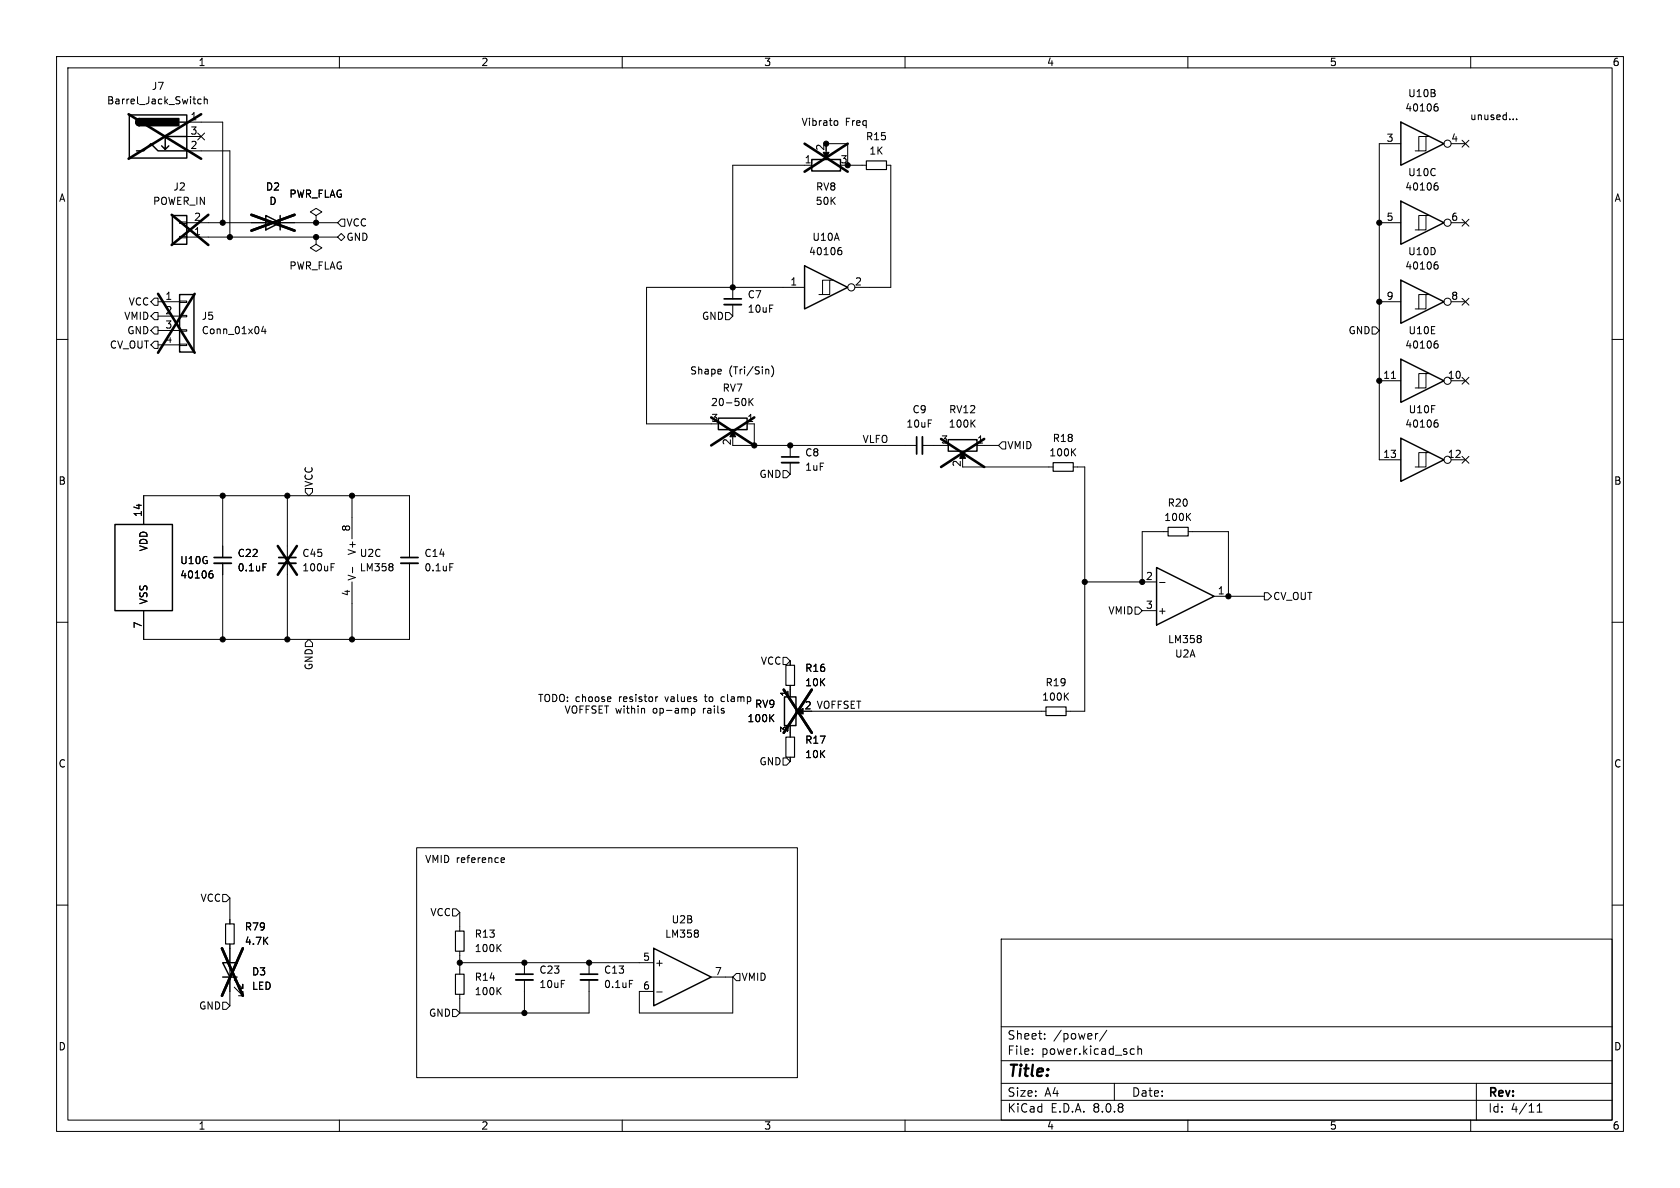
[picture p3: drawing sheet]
<svg xmlns="http://www.w3.org/2000/svg" width="297mm" height="210mm" viewBox="0 0 297 210" stroke-linecap="round" stroke-linejoin="round" font-family="sans-serif">
<g fill="none" stroke="#000" stroke-width=".18">
<path d="M10 10h277v190h-277zM12 12h273v186h-273zM35.6 17.6l-.4-.1-.2 .3 .1 .5h.5M36.1 17.6l.2-.1 .3 .1v.8M36.1 17.1v1.3M60 10v2M110 10v2M160 10v2M210 10v2M253.8 18.8h.2l.2 .3v.4l-.4 .1M254.1 18.4h-.3M260 10v2"/>
<path d="M31.7 39.2h1.3v.3h-1.3zM33 26.7h7.6v15.2M33 21.6h6.4v17.8M33 24.1h2.6M33 39.4h26.7M35 23.5l1.2 1.2M36.2 23.5l-1.2 1.2M55.9 38.1l1-.6-1-.7-1 .7 1 .6v1.3M55.9 39.4h.1M59.7 39.4l.6-.7h.7v1.3h-.7zM143.5 29.2h-14v23.6M146 25.4h3.9v3.8h3.3"/>
<path d="M146 26.7v1M147.7 21.3l.3 .1 .1 .2v.5l-.4 .1M156.7 29.2h.8v21.6h-6.4M243.8 39.4h3.8M247.6 25.4h-3.8v55.9h3.8M252.1 38.1h-1.3v2.5M252.1 24.1h-1.3v2.6M252.7 38.1h-.6v2.5h-1.9M252.7 24.1h-.6v2.6h-1.9M253.8 32.8h.2l.2 .3v.4l-.4 .1M254.1 32.3l-.3 .1M256.5 39.4h2.6"/>
<path d="M256.5 25.4h2.6M258.5 38.8l1.2 1.2M258.5 24.8l1.2 1.2M259.7 38.8l-1.2 1.2M259.7 24.8l-1.2 1.2M267.5 21v.2M268.1 21v.2M26.7 58.4l.6-.6h.6v1.3h-.6zM26.7 53.3l.6-.6h.6v1.3h-.6zM26.7 55.9l.6-.7h.6v1.3h-.6zM27.9 53.3h3.8M27.9 55.9h3.8"/>
<path d="M27.9 58.4h3.8M31.7 58.3h1.3v.2h-1.3zM31.7 55.8h1.3v.2h-1.3zM31.7 53.2h1.3v.3h-1.3zM31.7 41.8h1.3v.2h-1.3zM33 41.9h26.7M46.6 57.7l-.3 .9h.7M46.9 58.2v.8M55.9 41.9v1.3l1 .6-1 .7-1-.7 1-.6M55.9 41.9h.1M59.7 41.9l.6-.6 .7 .6-.7 .6zM128.3 55.2h.6l.6 .7-.6 .6h-.6z"/>
<path d="M129.5 53.8v2.1M142.2 50.8h-27.9v24.1h11.4M146.7 49.5h-1.3v2.6M147.3 49.5h-.6v2.6h-1.9M148.3 44.2h.3l.2 .3v.4l-.5 .1M148.7 43.8h-.4M242.6 57.8h.6l.6 .6-.6 .7h-.6zM243.8 53.3h3.8M252.1 52.1h-1.3v2.5M252.7 52.1h-.6v2.5h-1.9M253.8 46.8h.2l.2 .2v.4l-.4 .2M254.1 46.3l-.3 .1"/>
<path d="M256.5 53.3h2.6M258.5 52.7l1.2 1.2M259.7 52.7l-1.2 1.2M10 60h2M26.7 61l.6-.7h.6v1.3h-.6zM27.9 61h3.8M31.7 60.8h1.3v.3h-1.3zM129.5 76.5v1M129.5 78.7h32.6M132.1 74.9h1.2v3.8M132.4 70.4v1.3M132.6 71l.5 .7"/>
<path d="M133.1 70.4l-.7 .8M135.6 65.3l.3 .2v.6M136.4 64.7a1.46 1.46 0 0 1 0 1.9M139.7 78.7v2.1M163.1 78.7h3.3M171.8 74.8l.6 .7M172.4 74.2l-.7 .8M172.7 78.7h3.8M177.2 78.1h.6v1.3h-.6l-.7-.7zM189.6 79.9l.6 .7M190.2 79.3l-.8 .7M243.8 67.3h3.8"/>
<path d="M246 66.9h.7M252.1 66h-1.3v2.6M252.7 66h-.6v2.6h-1.9M253.8 74.7h.2l.2 .3v.4l-.4 .1M253.8 60.8h.2l.2 .2v.4l-.4 .1M254.1 74.2l-.3 .1M254.1 60.3h-.3M256.5 67.3h2.6M258.5 66.7l1.2 1.2M259.7 66.7l-1.2 1.2M285 60h2M25.4 92.7v-5.1h47v11"/>
<path d="M39.4 87.6v11M39.4 99.6v13.4M46.5 99.6h.6M50.8 87.6v11M50.8 99.6v13.4M54 86.4h1.2v.6l-.6 .6-.6-.6zM58.5 99.6h.6M62.2 87.6v7.7M69.4 99.8v.3M72.4 99.6v13.4h-47v-5M79.5 99.6h.6M138.4 83.2h.7l.6 .6-.6 .7h-.7z"/>
<path d="M139.7 81.8v2M170.2 82.6h16M170.2 80.3v1M189.7 82.6h2.1v43.1h-3.3M206.5 94h-4.6v8.9M209.9 91.3l.6 .7M210.1 94h7.1v11.4M210.5 90.7l-.7 .8M252.1 80h-1.3v2.6M252.7 80h-.6v2.6h-1.9M256.5 81.3h2.6M258.5 80.7l1.2 1.2"/>
<path d="M259.7 80.7l-1.2 1.2M10 110h2M37.2 101.4h.2l.3 .2-.1 .5-.4 .1M37.5 100.9l-.3 .1M54.6 113l.6 .7v.6h-1.2v-.6zM58.5 100.3h.5M62.2 102.9v10.1M62.3 100.3v1M69.4 100.3v.5M138.4 116.2h.7l.6 .6-.6 .7h-.7zM139.7 116.8v.8M191.8 102.9h12.7"/>
<path d="M200.7 107.3h.6l.6 .7-.6 .6h-.6zM201.9 108h2.6M205 103h1M212.3 112.5v.3M212.3 113v.5M214.6 105.4h8.9M223.5 104.8h.7l.6 .6-.6 .6h-.7zM285 110h2M107.9 123.2l.1 .3-.6 .1M113.8 125.2l.2 .2v.7M116.3 123.2l-.4 .2M122.2 125.2v1.3"/>
<path d="M122.2 125.3l.4-.1 .2 .3-.1 .5h-.5M127.7 123.2l-.2 .2v.4l.2 .2M136.3 126.9l.5 .7M136.8 126.3l-.7 .7M138.4 134h.7l.6 .6-.6 .7h-.7zM139.7 121.2v2M139.7 129.5v.8M139.7 133.9v.7M141.2 125.7h1M143.5 125.7h41.4M188.4 123l.5 .8M188.9 122.5l-.7 .7"/>
<path d="M39.4 158.1h.6l.6 .7-.6 .6h-.6zM40.6 158.8v4.5M73.7 149.9h67.3v40.6h-67.3zM88.6 152.4h.5M88.6 151.7l.4-.1 .2 .3-.6 .2M10 160h2M39.4 177.2h.6l.6 .6-.6 .6h-.6zM40.6 166.9v10.9M41.4 174.5l1.5 1.5v-.7v.7h-.7M41.4 173.2l1.5 1.6v-.8v.8h-.7M80 178.4h.6l.7 .7-.7 .6h-.6zM80 160.7h.6l.7 .6-.7 .6h-.6z"/>
<path d="M81.3 161.3v3.3M81.3 168.1v4.1M81.3 175.8v3.3M81.3 170.2h34.3M88 175.1l.6 .7M88 167.5l.6 .7M88.6 174.6l-.7 .7M88.6 166.9l-.7 .8M92.7 170.2v2M92.7 173.2v5.9M104.1 170.2v2M104.1 173.2v5.9h-22.8"/>
<path d="M111.3 173.3h.6M116.1 175.4h1M123.4 164.5v.3M123.4 165.1v.5M125.7 172.7h3.8M129.5 172.7v6.4h-16.5v-3.8h2.6M130.2 172.1h.6v1.3h-.6l-.7-.7zM177 166h108v32h-108zM285 160h2M60 198v2M110 198v2M160 198v2"/>
<path d="M177 194.5h108M177 191.5h108M177 187.5h108M177 181.5h108M182.5 186.3v.1M182.5 185.5v.1M184.7 183.6v.1M184.7 182.8v.1M194.1 182.7l-.3 .1M195.7 182.1l-1.3 2M197 191.5v3M200.1 185.4l.4 .1"/>
<path d="M200.5 186.3l-.4 .1M201.2 185.5l.2-.1 .3 .1 .1 .9M201.2 184.9v1.5M210 198v2M260 198v2M261 191.5v6.5M271.7 196.6h.9M271.7 195.5l.5-.4v1.5"/>
<circle cx="255.9" cy="39.4" r=".63"/>
<circle cx="255.9" cy="25.4" r=".63"/>
<circle cx="150.5" cy="50.8" r=".63"/>
<circle cx="255.9" cy="53.3" r=".63"/>
<circle cx="255.9" cy="67.3" r=".63"/>
<circle cx="255.9" cy="81.3" r=".63"/>
</g>
<path d="M128 53.8h3.1M163.1 77.2v3.1M37.8 99.6h3.1M49.3 99.6h3M70.9 99.6h3M138.2 81.8h3M91.2 173.2h3M102.6 173.2h3.1" fill="none" stroke="#000" stroke-width=".33"/>
<path d="M128 52.8h3.1M162.1 77.2v3.1M37.8 98.6h3.1M49.3 98.6h3M70.9 98.6h3M138.2 80.8h3M91.2 172.2h3M102.6 172.2h3.1" fill="none" stroke="#000" stroke-width=".3"/>
<g fill="none" stroke="#000" stroke-width=".25">
<path d="M22.9 20.3h10.1v7.6h-10.1zM24.1 26.7h1.3l1.3-1.3 1.2 1.3h5.1M24.6 21a.64 .64 0 0 0-.6 .6 .64 .64 0 0 0 .6 .6M29.8 25.8l-.6 .6M30.5 38.1h2.5v5.1h-2.5zM31.7 21.6h1.3M33 24.1h-3.8v2.3l-.6-.6M47 38.1l2.5 1.3-2.5 1.2zM49.5 38.1v2.5M143.5 28.2h5.1v2h-5.1zM247.6 35.6l7.7 3.8-7.7 3.8zM247.6 21.6l7.7 3.8-7.7 3.8z"/>
<path d="M31.7 52.1h2.6v10.1h-2.6zM142.2 47l7.7 3.8-7.7 3.8zM247.6 49.5l7.7 3.8-7.7 3.9zM127 73.9h5.1v2h-5.1zM167.6 77.7h5.1v2.1h-5.1zM247.6 77.5l7.7 3.8-7.7 3.8zM247.6 63.5l7.7 3.8-7.7 3.8zM20.3 92.7h10.2v15.3h-10.2zM204.5 100.3l10.1 5.1-10.1 5.1zM138.7 123.2h2v5.1h-2zM39.4 170.2h2.5l-1.3 2.5zM39.4 172.7h2.5"/>
<path d="M115.6 167.6l10.1 5.1-10.1 5.1z"/>
</g>
<g fill="none" stroke="#000" stroke-width=".46">
<path d="M22.7 20.2l12.9 7.9M30.4 38l6.4 5.3M35.6 20.2l-12.9 7.9M36.8 38l-6.4 5.3M44.4 38l7.7 2.8M52.1 38l-7.7 2.8M142.2 25.4l7.7 5M149.9 25.4l-7.7 5M27.9 51.9l6.5 10.5M34.4 51.9l-6.5 10.5M125.7 73.8l7.7 4.9M133.4 73.8l-7.7 4.9"/>
<path d="M166.4 77.6l7.6 5M174 77.6l-7.6 5M49.1 96.5l3.4 5.1M52.5 96.5l-3.4 5.1M138.6 121.9l4.9 7.6M143.5 121.9l-4.9 7.6M39.2 167.6l3.7 8.4M42.9 167.6l-3.7 8.4"/>
</g>
<path d="M24.2 21.1l.4-.1v1.2a.63 .63 0 0 1-.5-.4 .63 .63 0 0 1 .1-.7zM24.6 21h7v1.2h-7z" fill="#000" stroke="#000" stroke-width=".25"/>
<path d="M153.2 28.4h3.5v1.6h-3.5zM186.2 81.8h3.5v1.5h-3.5zM206.5 93.2h3.6v1.5h-3.6zM138.9 117.6h1.6v3.6h-1.6zM138.9 130.3h1.6v3.6h-1.6zM184.9 125h3.6v1.5h-3.6zM39.9 163.3h1.5v3.6h-1.5zM80.5 172.2h1.5v3.6h-1.5zM80.5 164.6h1.5v3.5h-1.5z" fill="none" stroke="#000" stroke-width=".2"/>
<g fill="#000" stroke="#000" stroke-width=".18">
<path d="M145.5 26.9h1.1l-.6 1.2zM129.5 76.1l.5 1.1h-1zM170.2 79.9l.5 1.1h-1zM140.8 125.7l1.2-.5v1z"/>
<circle cx="39.4" cy="39.4" r=".46"/>
<circle cx="55.9" cy="39.4" r=".46"/>
<circle cx="146" cy="25.4" r=".46"/>
<circle cx="149.9" cy="29.2" r=".46"/>
<circle cx="243.8" cy="39.4" r=".46"/>
<circle cx="40.6" cy="41.9" r=".46"/>
<circle cx="55.9" cy="41.9" r=".46"/>
<circle cx="129.5" cy="50.8" r=".46"/>
<circle cx="243.8" cy="53.3" r=".46"/>
<circle cx="133.3" cy="78.7" r=".46"/>
<circle cx="139.7" cy="78.7" r=".46"/>
<circle cx="243.8" cy="67.3" r=".46"/>
<circle cx="39.4" cy="87.6" r=".46"/>
<circle cx="50.8" cy="87.6" r=".46"/>
<circle cx="62.2" cy="87.6" r=".46"/>
<circle cx="39.4" cy="113" r=".46"/>
<circle cx="50.8" cy="113" r=".46"/>
<circle cx="62.2" cy="113" r=".46"/>
<circle cx="191.8" cy="102.9" r=".46"/>
<circle cx="201.9" cy="102.9" r=".46"/>
<circle cx="217.2" cy="105.4" r=".46"/>
<circle cx="81.3" cy="170.2" r=".46"/>
<circle cx="92.7" cy="179.1" r=".46"/>
<circle cx="92.7" cy="170.2" r=".46"/>
<circle cx="104.1" cy="170.2" r=".46"/>
</g>
<text font-size="2.8" x="178" y="190.9">Title:</text>
<g font-size="2.1">
<text x="178" y="184">Sheet:</text>
<text x="186.2" y="184">/power/</text>
<text x="178" y="186.7">File:</text>
<text x="184.1" y="186.7">power.kicad_sch</text>
<text x="178" y="196.9">KiCad</text>
<text x="178" y="194.1">Size:</text>
<text x="184.7" y="194.1">A4</text>
<text x="185.7" y="196.9">E.D.A.</text>
<text x="193.3" y="196.9">8.0.8</text>
<text x="200" y="194.1">Date:</text>
<text x="263" y="194.3">Rev:</text>
<text x="263" y="196.9">Id:</text>
<text x="267.1" y="196.9">4/11</text>
</g>
<g font-size="1.8">
<text x="35" y="11.9">1</text>
<text x="85" y="11.9">2</text>
<text x="135" y="11.9">3</text>
<text x="185" y="11.9">4</text>
<text x="235" y="11.9">5</text>
<text x="285" y="11.9">6</text>
<text x="26.7" y="16.1">J7</text>
<text x="248.8" y="17.4">U10B</text>
<text x="18.8" y="18.6">Barrel_Jack_Switch</text>
<text x="33.6" y="21.3">1</text>
<text x="33.6" y="23.9">3</text>
<text x="141.6" y="22.5">Vibrato</text>
<text x="149.4" y="22.5">Freq</text>
<text x="248.3" y="19.9">40106</text>
<text x="259.8" y="21.4">unused...</text>
<text x="33.6" y="26.4">2</text>
<text x="142.2" y="29">1</text>
<text x="145.8" y="26.7" transform="rotate(-90 145.8 26.7)">2</text>
<text x="148.5" y="29">3</text>
<text x="153" y="25">R15</text>
<text x="153.6" y="27.5">1K</text>
<text x="245" y="25.1">3</text>
<text x="256.5" y="25.1">4</text>
<text x="10.3" y="35.9">A</text>
<text x="30.6" y="33.9">J2</text>
<text x="46.9" y="33.9">D2</text>
<text x="51.1" y="35.2">PWR_FLAG</text>
<text x="144.2" y="33.9">RV8</text>
<text x="248.3" y="33.9">40106</text>
<text x="248.8" y="31.3">U10C</text>
<text x="285.3" y="35.9">A</text>
<text x="27" y="36.4">POWER_IN</text>
<text x="34.2" y="41.7">1</text>
<text x="34.2" y="39.1">2</text>
<text x="47.5" y="36.4">D</text>
<text x="61.2" y="40.2">VCC</text>
<text x="144.1" y="36.4">50K</text>
<text x="245" y="39.1">5</text>
<text x="256.5" y="39.1">6</text>
<text x="51.1" y="47.9">PWR_FLAG</text>
<text x="61.2" y="42.8">GND</text>
<text x="142.9" y="45.3">40106</text>
<text x="143.5" y="42.8">U10A</text>
<text x="248.3" y="47.9">40106</text>
<text x="248.8" y="45.3">U10D</text>
<text x="29.1" y="53.1">1</text>
<text x="132.1" y="52.9">C7</text>
<text x="139.6" y="50.5">1</text>
<text x="151.1" y="50.5">2</text>
<text x="245" y="53.1">9</text>
<text x="256.5" y="53.1">8</text>
<text x="21.9" y="56.7">VMID</text>
<text x="22.4" y="59.3">GND</text>
<text x="22.6" y="54.2">VCC</text>
<text x="29.1" y="55.6">2</text>
<text x="29.1" y="58.2">3</text>
<text x="35.6" y="56.7">J5</text>
<text x="35.6" y="59.3">Conn_01x04</text>
<text x="124" y="56.7">GND</text>
<text x="132.1" y="55.5">10uF</text>
<text x="238.3" y="59.3">GND</text>
<text x="248.9" y="59.3">U10E</text>
<text x="19.3" y="61.8">CV_OUT</text>
<text x="29.1" y="60.7">4</text>
<text x="248.3" y="61.8">40106</text>
<text x="121.9" y="66.4">Shape</text>
<text x="125.6" y="72">20-50K</text>
<text x="127.7" y="69.4">RV7</text>
<text x="128.8" y="66.4">(Tri/Sin)</text>
<text x="244.4" y="67.1">11</text>
<text x="255.9" y="67.1">10</text>
<text x="125.7" y="74.7">3</text>
<text x="132" y="74.7">1</text>
<text x="160.1" y="75.8">10uF</text>
<text x="161.2" y="73.3">C9</text>
<text x="167.6" y="75.8">100K</text>
<text x="167.7" y="73.3">RV12</text>
<text x="248.3" y="75.8">40106</text>
<text x="248.9" y="73.3">U10F</text>
<text x="129.3" y="78.8" transform="rotate(-90 129.3 78.8)">2</text>
<text x="142.2" y="80.9">C8</text>
<text x="142.2" y="83.4">1uF</text>
<text x="152.4" y="78.4">VLFO</text>
<text x="166.3" y="78.5">3</text>
<text x="169.9" y="82.6" transform="rotate(-90 169.9 82.6)">2</text>
<text x="172.6" y="78.5">1</text>
<text x="178" y="79.6">VMID</text>
<text x="185.4" y="80.9">100K</text>
<text x="186" y="78.3">R18</text>
<text x="244.4" y="81">13</text>
<text x="255.9" y="81">12</text>
<text x="10.3" y="85.9">B</text>
<text x="55.5" y="86.2" transform="rotate(-90 55.5 86.2)">VCC</text>
<text x="134.2" y="84.7">GND</text>
<text x="206.3" y="89.8">R20</text>
<text x="285.3" y="85.9">B</text>
<text x="25.1" y="91.5" transform="rotate(-90 25.1 91.5)">14</text>
<text x="62" y="94.1" transform="rotate(-90 62 94.1)">8</text>
<text x="205.7" y="92.3">100K</text>
<text x="26.3" y="97.6" transform="rotate(-90 26.3 97.6)">VDD</text>
<text x="31.8" y="99.9">U10G</text>
<text x="41.9" y="98.7">C22</text>
<text x="41.9" y="101.2">0.1uF</text>
<text x="53.3" y="101.2">100uF</text>
<text x="53.3" y="98.7">C45</text>
<text x="63.1" y="98.2" transform="rotate(-90 63.1 98.2)">V+</text>
<text x="63.5" y="98.7">U2C</text>
<text x="63.5" y="101.2">LM358</text>
<text x="74.9" y="98.7">C14</text>
<text x="74.9" y="101.2">0.1uF</text>
<text x="26.3" y="106.9" transform="rotate(-90 26.3 106.9)">VSS</text>
<text x="31.8" y="102.5">40106</text>
<text x="62" y="105.5" transform="rotate(-90 62 105.5)">4</text>
<text x="63.1" y="102.7" transform="rotate(-90 63.1 102.7)">V-</text>
<text x="202.5" y="102.6">2</text>
<text x="202.5" y="107.7">3</text>
<text x="215.2" y="105.2">1</text>
<text x="225" y="106.3">CV_OUT</text>
<text x="25.1" y="111.2" transform="rotate(-90 25.1 111.2)">7</text>
<text x="195.9" y="108.8">VMID</text>
<text x="204.6" y="108.8">+</text>
<text x="206.4" y="113.9">LM358</text>
<text x="55.5" y="118.6" transform="rotate(-90 55.5 118.6)">GND</text>
<text x="134.4" y="117.7">VCC</text>
<text x="142.2" y="119">R16</text>
<text x="207.6" y="116.4">U2A</text>
<text x="95" y="124.3">TODO: choose</text>
<text x="109.5" y="124.3">resistor</text>
<text x="117.9" y="124.3">values</text>
<text x="125.1" y="124.3">to</text>
<text x="128.1" y="124.3">clamp</text>
<text x="133.4" y="125.3">RV9</text>
<text x="139.4" y="123.3" transform="rotate(-90 139.4 123.3)">1</text>
<text x="142.2" y="125.5">2 VOFFSET</text>
<text x="142.2" y="125.5">2</text>
<text x="142.2" y="121.5">10K</text>
<text x="184.1" y="124.1">100K</text>
<text x="184.7" y="121.5">R19</text>
<text x="99.7" y="126.3">VOFFSET within</text>
<text x="115.5" y="126.3">op-amp</text>
<text x="124.6" y="126.3">rails</text>
<text x="132" y="127.9">100K</text>
<text x="139.4" y="129.6" transform="rotate(-90 139.4 129.6)">3</text>
<text x="142.2" y="131.7">R17</text>
<text x="10.3" y="135.9">C</text>
<text x="134.2" y="135.5">GND</text>
<text x="142.2" y="134.2">10K</text>
<text x="285.3" y="135.9">C</text>
<text x="75.1" y="152.8">VMID reference</text>
<text x="35.3" y="159.6">VCC</text>
<text x="43.2" y="164.7">R79</text>
<text x="43.2" y="167.2">4.7K</text>
<text x="76" y="162.2">VCC</text>
<text x="83.8" y="166">R13</text>
<text x="117.5" y="166">LM358</text>
<text x="118.6" y="163.4">U2B</text>
<text x="44.5" y="172.6">D3</text>
<text x="83.8" y="168.5">100K</text>
<text x="83.8" y="173.6">R14</text>
<text x="95.3" y="172.3">C23</text>
<text x="106.7" y="172.3">C13</text>
<text x="113.6" y="169.9">5</text>
<text x="115.7" y="171">+</text>
<text x="126.3" y="172.5">7</text>
<text x="131" y="173.6">VMID</text>
<text x="35.1" y="178.7">GND</text>
<text x="44.5" y="175.2">LED</text>
<text x="75.7" y="179.9">GND</text>
<text x="83.8" y="176.1">100K</text>
<text x="95.3" y="174.9">10uF</text>
<text x="106.7" y="174.9">0.1uF</text>
<text x="113.6" y="175">6</text>
<text x="10.3" y="185.9">D</text>
<text x="285.3" y="185.9">D</text>
<text x="35" y="199.9">1</text>
<text x="85" y="199.9">2</text>
<text x="135" y="199.9">3</text>
<text x="185" y="199.9">4</text>
<text x="235" y="199.9">5</text>
<text x="285" y="199.9">6</text>
</g>
</svg>
